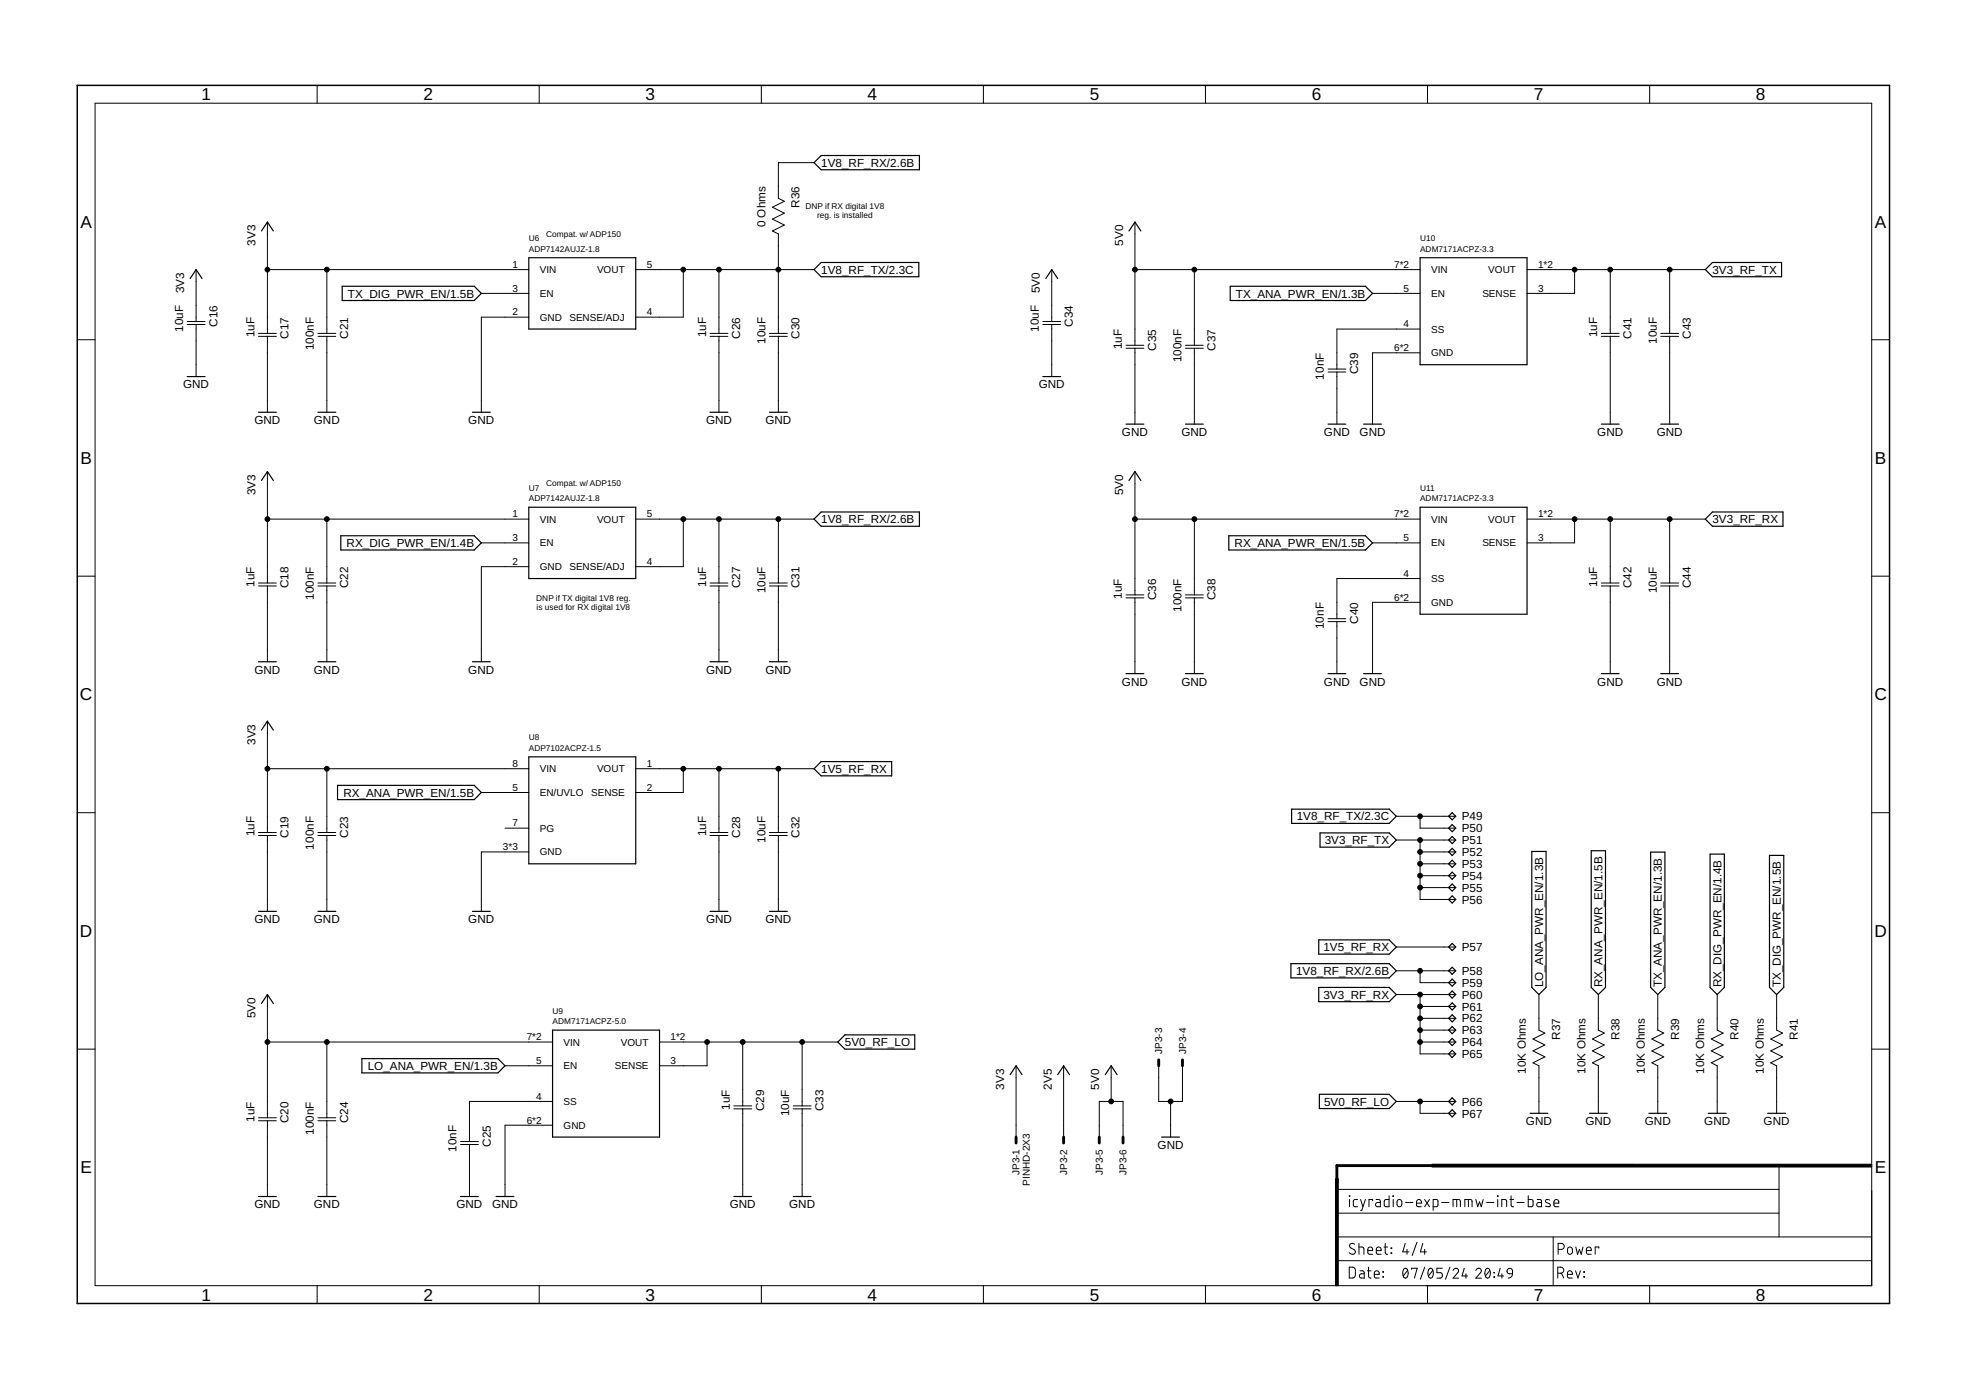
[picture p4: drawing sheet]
<svg xmlns="http://www.w3.org/2000/svg" width="420mm" height="297mm" viewBox="0 0 420 297" stroke-linecap="round" stroke-linejoin="round" font-family="sans-serif">
<g fill="none" stroke="#000" stroke-width=".25">
<path d="M175.5 33.2h21v3.1h-21l-1.5-1.5zM40.6 59.5l1.3-1.9 1.3 1.9M55.9 49.4l1.2-1.9 1.3 1.9M113 55.1h22.9v15.2h-22.9zM175.5 56.1h20.9v3h-20.9l-1.5-1.5zM223.5 59.5l1.3-1.9 1.2 1.9M241.3 49.4l1.2-1.9 1.3 1.9M303.5 55.1h22.8v22.8h-22.8zM364.4 57.6l1.6-1.5h14.7v3h-14.7zM73.1 61.2h28.2l1.6 1.5-1.6 1.5h-28.2zM262.9 61.2h28.9l1.5 1.5-1.5 1.5h-28.9zM40 80.5h3.8"/>
<path d="M55.2 88.1h3.9M67.9 88.1h3.9M101 88.1h3.8M151.7 88.1h3.9M164.4 88.1h3.9M222.9 80.5h3.8M240.6 90.6h3.9M253.3 90.6h3.9M283.8 90.6h3.8M291.4 90.6h3.8M342.2 90.6h3.8M354.9 90.6h3.8"/>
<path d="M55.9 102.7l1.2-1.9 1.3 1.9M72.8 114.5h28.5l1.6 1.5-1.6 1.5h-28.5zM113 108.4h22.9v15.2h-22.9zM175.5 109.4h21v3.1h-21l-1.5-1.6zM241.3 102.7l1.2-1.9 1.3 1.9M262.6 114.5h29.2l1.5 1.5-1.5 1.5h-29.2zM303.5 108.4h22.8v22.9h-22.8zM364.4 110.9l1.6-1.5h15v3.1h-15zM55.2 141.4h3.9M55.9 156l1.2-1.9 1.3 1.9M67.9 141.4h3.9M101 141.4h3.8"/>
<path d="M151.7 141.4h3.9M164.4 141.4h3.9M240.6 144h3.9M253.3 144h3.9M283.8 144h3.8M291.4 144h3.8M342.2 144h3.8M354.9 144h3.8M72.1 167.8h29.2l1.6 1.6-1.6 1.5h-29.2zM113 161.7h22.9v22.9h-22.9zM175.5 162.8h15.1v3h-15.1l-1.5-1.5zM276 172.9h20.9l1.5 1.5-1.5 1.6h-20.9z"/>
<path d="M282.1 178h14.8l1.5 1.5-1.5 1.5h-14.8zM310.3 173.7l.8 .7-.8 .8-.7-.8zM310.3 176.2l.8 .8-.8 .7-.7-.7zM310.3 178.8l.8 .7-.8 .8-.7-.8zM55.2 194.8h3.9M67.9 194.8h3.9M101 194.8h3.8M151.7 194.8h3.9M164.4 194.8h3.9M310.3 186.4l.8 .7-.8 .8-.7-.8zM310.3 188.9l.8 .8-.8 .7-.7-.7zM310.3 181.3l.8 .8-.8 .7-.7-.7z"/>
<path d="M310.3 183.8l.8 .8-.8 .8-.7-.8zM310.3 191.5l.8 .7-.8 .8-.7-.8zM327.4 181.9h3v29.1l-1.5 1.5-1.5-1.5zM340.1 181.8h3v29.2l-1.5 1.5-1.5-1.5zM352.8 182.1h3v28.9l-1.5 1.5-1.5-1.5zM365.5 182.5h3v28.5l-1.5 1.5-1.5-1.5zM378.2 182.8h3v28.2l-1.5 1.5-1.5-1.5zM55.9 214.4l1.2-1.9 1.3 1.9M275.9 205.9h21l1.5 1.6-1.5 1.5h-21zM281.8 211h15.1l1.5 1.5-1.5 1.6h-15.1zM281.8 200.9h15.1l1.5 1.5-1.5 1.5h-15.1zM310.3 219.4l.8 .7-.8 .8-.7-.8z"/>
<path d="M310.3 206.7l.8 .8-.8 .7-.7-.7zM310.3 209.2l.8 .8-.8 .8-.7-.8zM310.3 211.8l.8 .7-.8 .8-.7-.8zM310.3 214.3l.8 .8-.8 .7-.7-.7zM310.3 216.9l.8 .7-.8 .8-.7-.8zM310.3 201.6l.8 .8-.8 .7-.7-.7zM77.3 226.2h29.1l1.5 1.6-1.5 1.5h-29.1zM118.1 220.1h22.8v22.9h-22.8zM179 222.7l1.6-1.6h14.9v3.1h-14.9zM215.9 229.7l1.2-1.9 1.3 1.9M226 229.7l1.3-1.9 1.3 1.9M236.2 229.7l1.3-1.9 1.2 1.9"/>
<path d="M282 233.8h14.9l1.5 1.6-1.5 1.5h-14.9zM309.6 222.7l.7-.8 .8 .8-.8 .7zM310.3 224.5l.8 .7-.8 .8-.7-.8zM310.3 234.6l.8 .8-.8 .7-.7-.7zM310.3 237.2l.8 .7-.8 .8-.7-.8zM327 237.9h3.8M339.7 237.9h3.8M352.4 237.9h3.8M365.1 237.9h3.8M377.8 237.9h3.8M55.2 255.7h3.9M67.9 255.7h3.9"/>
<path d="M98.4 255.7h3.8M106 255.7h3.8M156.8 255.7h3.8M169.5 255.7h3.8M248.3 243h3.8"/>
</g>
<g fill="none" stroke="#000" stroke-width=".21">
<path d="M67.8 18.2v3.9M115.2 18.2v3.9M162.7 18.2v3.9M210.2 18.2v3.9M257.6 18.2v3.9M305.1 18.2v3.9M352.6 18.2v3.9M20.3 22.1h379.7v252.6h-379.7zM174 34.8h-7.7v7.6l1.3 .6-2.5 1.3 2.5 1.3-2.5 1.2 2.5 1.3-2.5 1.3 1.2 .6v21.2M41.9 57.6v11.1M57.1 57.6h55.9M57.1 47.5v23.7"/>
<path d="M69.8 57.6v13.6M135.9 57.6h38.1M146 57.6v10.2h-10.1M153.6 57.6v13.6M224.8 57.6v11.1M242.5 57.6h61M242.5 47.5v26.3M255.2 57.6v16.2M326.3 57.6h38.1M336.5 57.6v5.1h-10.2M344.1 57.6v13.6M356.8 57.6v13.6"/>
<path d="M16.5 72.6h3.8M40 68.7h3.8M40 69.3h3.8M41.9 69.3v11.2M55.2 71.2h3.9M55.2 71.9h3.9M57.1 71.9v16.2M67.9 71.2h3.9M67.9 71.9h3.9M69.8 71.9v16.2M102.9 62.7h10.1M113 67.8h-10.1v20.3"/>
<path d="M151.7 71.2h3.9M151.7 71.9h3.9M153.6 71.9v16.2M164.4 71.2h3.9M164.4 71.9h3.9M166.3 71.9v16.2M222.9 68.7h3.8M222.9 69.3h3.8M224.8 69.3v11.2M240.6 73.8h3.9M240.6 74.4h3.9M242.5 74.4v16.2"/>
<path d="M253.3 73.8h3.9M253.3 74.4h3.9M255.2 74.4v16.2M283.8 78.9h3.8M283.8 79.5h3.8M285.7 79.5v11.1M293.3 62.7h10.2M303.5 75.4h-10.2v15.2M303.5 70.3h-17.8v8.6M342.2 71.2h3.8M342.2 71.9h3.8M344.1 71.9v18.7"/>
<path d="M354.9 71.2h3.8M354.9 71.9h3.8M356.8 71.9v18.7M400 72.6h3.8M57.1 110.9h55.9M57.1 100.8v23.8M69.8 110.9v13.7M102.9 116h10.1M135.9 110.9h38.1M146 110.9v10.2h-10.1M153.6 110.9v13.7M166.3 110.9v13.7"/>
<path d="M242.5 110.9h61M242.5 100.8v26.3M255.2 110.9v16.2M293.3 116h10.2M326.3 110.9h38.1M336.5 110.9v5.1h-10.2M344.1 110.9v13.7M356.8 110.9v13.7M16.5 123.1h3.8M55.2 124.6h3.9M55.2 125.2h3.9M57.1 125.2v16.2"/>
<path d="M67.9 124.6h3.9M67.9 125.2h3.9M69.8 125.2v16.2M113 121.1h-10.1v20.3M151.7 124.6h3.9M151.7 125.2h3.9M153.6 125.2v16.2M164.4 124.6h3.9M164.4 125.2h3.9M166.3 125.2v16.2M240.6 127.1h3.9M240.6 127.8h3.9"/>
<path d="M242.5 127.8v16.2M253.3 127.1h3.9M253.3 127.8h3.9M255.2 127.8v16.2M283.8 132.2h3.8M283.8 132.8h3.8M285.7 132.8v11.2M303.5 128.7h-10.2v15.3M303.5 123.6h-17.8v8.6M342.2 124.6h3.8M342.2 125.2h3.8M344.1 125.2v18.8"/>
<path d="M354.9 124.6h3.8M354.9 125.2h3.8M356.8 125.2v18.8M400 123.1h3.8M57.1 154.1v23.8M16.5 173.7h3.8M55.2 177.9h3.9M55.2 178.5h3.9M57.1 164.3h55.9M57.1 178.5v16.3M67.9 177.9h3.9M67.9 178.5h3.9"/>
<path d="M69.8 164.3v13.6M69.8 178.5v16.3M102.9 169.4h10.1M107.9 177h5.1M135.9 164.3h38.1M146 164.3v5.1h-10.1M151.7 177.9h3.9M151.7 178.5h3.9M153.6 164.3v13.6M153.6 178.5v16.3M164.4 177.9h3.9M164.4 178.5h3.9"/>
<path d="M166.3 164.3v13.6M166.3 178.5v16.3M298.4 174.4h12.7M298.4 179.5h12.7M303.5 174.4v2.6h7.6M303.5 179.5v12.7h7.6M400 173.7h3.8M113 182.1h-10.1v12.7M303.5 182.1h7.6M303.5 184.6h7.6M303.5 187.1h7.6M303.5 189.7h7.6"/>
<path d="M57.1 212.5v26.4M298.4 207.5h12.7M298.4 212.5h12.7M298.4 202.4h12.7M303.5 207.5v2.5h7.6M303.5 215.1h7.6M303.5 217.6h7.6M303.5 212.5v12.7h7.6M328.9 212.5v7.6l1.3 .7-2.6 1.2 2.6 1.3-2.6 1.3 2.6 1.2-2.6 1.3 1.3 .7v10.1M341.6 212.5v7.6l1.3 .7-2.6 1.2 2.6 1.3-2.6 1.3 2.6 1.2-2.6 1.3 1.3 .7v10.1M354.3 212.5v7.6l1.3 .7-2.6 1.2 2.6 1.3-2.6 1.3 2.6 1.2-2.6 1.3 1.3 .7v10.1M367 212.5v7.6l1.3 .7-2.6 1.2 2.6 1.3-2.6 1.3 2.6 1.2-2.6 1.3 1.3 .7v10.1"/>
<path d="M379.7 212.5v7.6l1.3 .7-2.6 1.2 2.6 1.3-2.6 1.3 2.6 1.2-2.6 1.3 1.3 .7v10.1M16.5 224.2h3.8M55.2 238.9h3.9M55.2 239.5h3.9M57.1 239.5v16.2M57.1 222.7h61M67.9 238.9h3.9M67.9 239.5h3.9M69.8 222.7v16.2M69.8 239.5v16.2M107.9 227.8h10.2M118.1 235.4h-17.8v8.5"/>
<path d="M140.9 222.7h38.1M151.1 222.7v5.1h-10.2M156.8 236.3h3.8M156.8 237h3.8M158.7 222.7v13.6M158.7 237v18.7M169.5 236.3h3.8M169.5 237h3.8M171.4 222.7v13.6M171.4 237v18.7M217.1 227.8v15.2M227.3 227.8v15.2"/>
<path d="M237.5 227.8v7.6M247.6 227.8v7.6h5.1v-7.6M250.2 235.4v7.6M298.4 235.4h12.7M303.5 222.7h7.6M303.5 220.1h7.6M303.5 235.4v2.5h7.6M400 224.2h3.8M98.4 243.9h3.8M98.4 244.6h3.8M100.3 244.6v11.1M118.1 240.5h-10.2v15.2"/>
<path d="M234.9 243v-7.6h5.1v7.6M285.7 254.2h94.5M285.7 259.2h94.5M288.4 255.5l.1 .2zM288.4 256.3v1.6M290.1 256.3h-.6l-.3 .4 .1 1.1 .8 .1M290.8 256.3l.5 1.6M291.8 256.3l-.8 2.4h-.2M293.3 256.6v-.3h-.7v1.6M294.1 256.3h.6l.3 .4v1.2h-.6a.46 .46 0 0 1-.4-.5 .46 .46 0 0 1 .4-.4h.6M296.9 255.5v2.4h-.8l-.3-.4 .1-.9 .2-.3h.8M297.7 255.5l.1 .2z"/>
<path d="M297.8 256.3v1.6M298.8 256.4l.4-.1a.92 .92 0 0 1 .1 1.5l-.3 .1a.92 .92 0 0 1-.2-1.5zM300.4 257h1.5M302.7 257.1h1.1a.55 .55 0 0 0-.4-.8 .55 .55 0 0 0-.7 .5l.1 1 1 .1M304.5 256.3l1 1.6M305.5 256.3l-1 1.6M306.3 257.9h.8l.2-.3v-1l-.2-.3h-.8v2.4M308.1 257h1.6M310.5 257.9v-1.6l1.5 .1 .1 1.5M311.3 256.3v1.6M313.1 257.9v-1.6l1.4 .1 .1 1.5M313.8 256.3v1.6"/>
<path d="M315.4 256.3l.4 1.6 .4-1.1 .4 1.1 .4-1.6M317.7 257h1.6M320 255.5l.1 .2zM320.1 256.3v1.6M321 257.9v-1.6l.9 .1 .1 1.5M322.7 256.3h.8M322.9 255.5l.1 2.1 .5 .3M324.2 257h1.5M326.6 255.5v2.4h.8l.2-.3v-1l-.2-.3h-.8M328.5 256.3h.7l.2 .3v1.3h-.6a.46 .46 0 0 1-.4-.5 .46 .46 0 0 1 .4-.4h.6M331.2 256.5l-.7-.2-.2 .3v.3l1 .4v.4a.82 .82 0 0 1-1 0M332.1 257.1h1a.56 .56 0 0 0-.3-.8 .56 .56 0 0 0-.7 .5l.1 1 .9 .1"/>
<path d="M380.2 249.1v15.2M67.8 274.7v3.9M115.2 274.7v3.9M162.7 274.7v3.9M210.2 274.7v3.9M257.6 274.7v3.9M285.7 269.4h114.3M285.7 264.3h114.3M288.4 270.8h.8l.4 .4v1.5l-.4 .4h-.8zM289.5 265.9a.58 .58 0 0 0-.9-.1 .58 .58 0 0 0 .1 .9l.7 .4a.58 .58 0 0 1 .1 .8 .58 .58 0 0 1-.9 0l-.2-.2M290.4 266.5l1 .1 .1 1.4M290.4 265.7v2.3"/>
<path d="M290.6 271.6h.7l.2 .3v1.2h-.5a.46 .46 0 0 1-.5-.4 .46 .46 0 0 1 .5-.5h.5M292.2 271.6h.8M292.3 267.3h1a.54 .54 0 0 0-.3-.8 .54 .54 0 0 0-.7 .5l.1 .9 .9 .1M292.5 270.8v1.9l.1 .3 .4 .1M293.7 272.3h1a.54 .54 0 0 0-.3-.7 .54 .54 0 0 0-.7 .5l.1 .9 .9 .1M294.1 267.3h1.1a.54 .54 0 0 0-.4-.8 .54 .54 0 0 0-.7 .5l.1 .9 1 .1M295.6 272.8l.1 .1zM295.6 271.8l.1 .1zM295.8 266.5h.8M296 265.7l.1 2.1 .5 .2M297.3 266.7l.1 .1zM297.3 267.7l.1 .1z"/>
<path d="M300 271.2l.2-.1a.86 .86 0 0 1 .7 1.2v.3a.51 .51 0 0 1-.5 .5 .51 .51 0 0 1-.6-.5v-.8zM300.3 265.7l-.5 1.8h1.3M300.7 267v1M300.8 271.5l-.9 1.2M301.7 271.3v-.3h1.2l-.6 2.1M302.8 265.5l-1 2.8M304.1 265.7l-.5 1.8h1.2M304.5 267v1M304.5 270.8l-.9 2.6M305.1 274.7v3.9M305.4 271.2l.2-.1a.86 .86 0 0 1 .7 1.2v.3a.51 .51 0 0 1-.5 .5 .51 .51 0 0 1-.6-.5v-.8zM306.2 271.5l-.9 1.2"/>
<path d="M308.3 271h-1.2v1h.7a.59 .59 0 0 1 .5 .6 .59 .59 0 0 1-.5 .5h-.7M309.9 270.8l-1 2.6M310.5 271.5a.58 .58 0 0 1 .9-.5 .58 .58 0 0 1 .1 1l-1 1.1h1.2M312.9 271l-.4 1.7h1.1M313.3 272.2v.9M315.4 271.5a.58 .58 0 0 1 .8-.5 .58 .58 0 0 1 .2 1l-1 1.1h1.2M317.6 271.2l.2-.1a.88 .88 0 0 1 .7 1.2l-.1 .3a.51 .51 0 0 1-.5 .5 .51 .51 0 0 1-.5-.5v-.8zM318.4 271.5l-.9 1.2M319.3 271.9l.1 .1zM319.3 272.8l.1 .2zM320.6 271l-.5 1.7h1.2M321 272.2v.9"/>
<path d="M322.2 271.2l.4-.2 .5 .2 .1 1-1-.1-.1-.4zM323.2 272.2l-.2 .7-.7 .2M331.9 264.3v10.4M332.9 272.1h.6a.65 .65 0 0 0 .7-.7 .65 .65 0 0 0-.7-.6h-.6v2.3M333 267h.7a.65 .65 0 0 0 .6-.6 .65 .65 0 0 0-.6-.7h-.7v2.3M333.7 272.1l.5 1M335 272.3h1a.54 .54 0 0 0-.3-.7 .54 .54 0 0 0-.7 .5l.1 .9 .9 .1M335.1 266.7l.3-.2 .5 .2 .1 .8a.52 .52 0 0 1-.5 .5 .52 .52 0 0 1-.5-.5zM336.7 271.6l.5 1.5 .6-1.5M336.8 266.5l.3 1.5 .4-1 .4 1 .4-1.5M338.5 271.8l.1 .1zM338.5 272.8l.1 .1z"/>
<path d="M339 267.3h1.1a.54 .54 0 0 0-.4-.8 .54 .54 0 0 0-.7 .5l.2 .9 .9 .1M341.7 266.7v-.2h-.8v1.5M352.6 274.7v3.9"/>
</g>
<path d="M16.5 18.2h387.3v260.4h-387.3z" fill="none" stroke="#000" stroke-width=".32"/>
<path d="M285.4 251.9h.6v22.8h-.6zM306 248.8h94v.6h-94z" fill="#000" stroke="#000" stroke-width=".21"/>
<path d="M247.6 226.5v1.3M252.7 226.5v1.3M217.1 243v1.3M227.3 243v1.3M234.9 243v1.3M240 243v1.3M349.2 249.1h-63.5v3.8" fill="none" stroke="#000" stroke-width=".61"/>
<g fill="#000" stroke="#000" stroke-width=".21">
<circle cx="57.1" cy="57.6" r=".51"/>
<circle cx="69.8" cy="57.6" r=".51"/>
<circle cx="146" cy="57.6" r=".51"/>
<circle cx="153.6" cy="57.6" r=".51"/>
<circle cx="166.3" cy="57.6" r=".51"/>
<circle cx="242.5" cy="57.6" r=".51"/>
<circle cx="255.2" cy="57.6" r=".51"/>
<circle cx="336.5" cy="57.6" r=".51"/>
<circle cx="344.1" cy="57.6" r=".51"/>
<circle cx="356.8" cy="57.6" r=".51"/>
<circle cx="57.1" cy="110.9" r=".51"/>
<circle cx="69.8" cy="110.9" r=".51"/>
<circle cx="146" cy="110.9" r=".51"/>
<circle cx="153.6" cy="110.9" r=".51"/>
<circle cx="166.3" cy="110.9" r=".51"/>
<circle cx="242.5" cy="110.9" r=".51"/>
<circle cx="255.2" cy="110.9" r=".51"/>
<circle cx="336.5" cy="110.9" r=".51"/>
<circle cx="344.1" cy="110.9" r=".51"/>
<circle cx="356.8" cy="110.9" r=".51"/>
<circle cx="57.1" cy="164.3" r=".51"/>
<circle cx="69.8" cy="164.3" r=".51"/>
<circle cx="146" cy="164.3" r=".51"/>
<circle cx="153.6" cy="164.3" r=".51"/>
<circle cx="166.3" cy="164.3" r=".51"/>
<circle cx="303.5" cy="179.5" r=".51"/>
<circle cx="303.5" cy="174.4" r=".51"/>
<circle cx="303.5" cy="187.1" r=".51"/>
<circle cx="303.5" cy="182.1" r=".51"/>
<circle cx="303.5" cy="189.7" r=".51"/>
<circle cx="303.5" cy="184.6" r=".51"/>
<circle cx="303.5" cy="212.5" r=".51"/>
<circle cx="303.5" cy="207.5" r=".51"/>
<circle cx="303.5" cy="215.1" r=".51"/>
<circle cx="303.5" cy="217.6" r=".51"/>
<circle cx="57.1" cy="222.7" r=".51"/>
<circle cx="69.8" cy="222.7" r=".51"/>
<circle cx="151.1" cy="222.7" r=".51"/>
<circle cx="158.7" cy="222.7" r=".51"/>
<circle cx="171.4" cy="222.7" r=".51"/>
<circle cx="237.5" cy="235.4" r=".51"/>
<circle cx="250.2" cy="235.4" r=".51"/>
<circle cx="303.5" cy="235.4" r=".51"/>
<circle cx="303.5" cy="222.7" r=".51"/>
<circle cx="303.5" cy="220.1" r=".51"/>
</g>
<g font-size="3.7">
<text x="43" y="21.4">1</text>
<text x="90.5" y="21.4">2</text>
<text x="138" y="21.4">3</text>
<text x="185.4" y="21.4">4</text>
<text x="232.9" y="21.4">5</text>
<text x="280.3" y="21.4">6</text>
<text x="327.8" y="21.4">7</text>
<text x="375.3" y="21.4">8</text>
<text x="17.2" y="48.6">A</text>
<text x="400.7" y="48.6">A</text>
<text x="17.2" y="99.2">B</text>
<text x="400.7" y="99.2">B</text>
<text x="17.1" y="149.7">C</text>
<text x="400.6" y="149.7">C</text>
<text x="17.1" y="200.2">D</text>
<text x="400.6" y="200.2">D</text>
<text x="17.2" y="250.8">E</text>
<text x="400.7" y="250.8">E</text>
<text x="43" y="277.9">1</text>
<text x="90.5" y="277.9">2</text>
<text x="138" y="277.9">3</text>
<text x="185.4" y="277.9">4</text>
<text x="232.9" y="277.9">5</text>
<text x="280.3" y="277.9">6</text>
<text x="327.8" y="277.9">7</text>
<text x="375.3" y="277.9">8</text>
</g>
<g font-size="2.5">
<text x="175.5" y="35.6">1V8_RF_RX/2.6B</text>
<text x="170.9" y="44.4" transform="rotate(-90 170.9 44.4)">R36</text>
<text x="54.6" y="52.5" transform="rotate(-90 54.6 52.5)">3V3</text>
<text x="163.6" y="48.6" transform="rotate(-90 163.6 48.6)">0 Ohms</text>
<text x="240" y="52.5" transform="rotate(-90 240 52.5)">5V0</text>
<text x="175.5" y="58.5">1V8_RF_TX/2.3C</text>
<text x="366" y="58.5">3V3_RF_TX</text>
<text x="39.4" y="62.7" transform="rotate(-90 39.4 62.7)">3V3</text>
<text x="74.3" y="63.6">TX_DIG_PWR_EN/1.5B</text>
<text x="222.2" y="62.7" transform="rotate(-90 222.2 62.7)">5V0</text>
<text x="264.1" y="63.6">TX_ANA_PWR_EN/1.3B</text>
<text x="39.1" y="70.9" transform="rotate(-90 39.1 70.9)">10uF</text>
<text x="46.5" y="69.8" transform="rotate(-90 46.5 69.8)">C16</text>
<text x="222" y="70.9" transform="rotate(-90 222 70.9)">10uF</text>
<text x="229.3" y="69.8" transform="rotate(-90 229.3 69.8)">C34</text>
<text x="54.4" y="72.1" transform="rotate(-90 54.4 72.1)">1uF</text>
<text x="61.7" y="72.4" transform="rotate(-90 61.7 72.4)">C17</text>
<text x="67.1" y="74.9" transform="rotate(-90 67.1 74.9)">100nF</text>
<text x="74.4" y="72.4" transform="rotate(-90 74.4 72.4)">C21</text>
<text x="150.9" y="72.1" transform="rotate(-90 150.9 72.1)">1uF</text>
<text x="158.2" y="72.4" transform="rotate(-90 158.2 72.4)">C26</text>
<text x="163.6" y="73.5" transform="rotate(-90 163.6 73.5)">10uF</text>
<text x="170.9" y="72.4" transform="rotate(-90 170.9 72.4)">C30</text>
<text x="239.8" y="74.6" transform="rotate(-90 239.8 74.6)">1uF</text>
<text x="247.1" y="74.9" transform="rotate(-90 247.1 74.9)">C35</text>
<text x="252.5" y="77.4" transform="rotate(-90 252.5 77.4)">100nF</text>
<text x="259.8" y="74.9" transform="rotate(-90 259.8 74.9)">C37</text>
<text x="341.4" y="72.1" transform="rotate(-90 341.4 72.1)">1uF</text>
<text x="348.7" y="72.4" transform="rotate(-90 348.7 72.4)">C41</text>
<text x="354.1" y="73.5" transform="rotate(-90 354.1 73.5)">10uF</text>
<text x="361.4" y="72.4" transform="rotate(-90 361.4 72.4)">C43</text>
<text x="39.1" y="83">GND</text>
<text x="222" y="83">GND</text>
<text x="282.9" y="81.1" transform="rotate(-90 282.9 81.1)">10nF</text>
<text x="290.3" y="80" transform="rotate(-90 290.3 80)">C39</text>
<text x="54.4" y="90.6">GND</text>
<text x="67.1" y="90.6">GND</text>
<text x="100.1" y="90.6">GND</text>
<text x="150.9" y="90.6">GND</text>
<text x="163.6" y="90.6">GND</text>
<text x="239.8" y="93.2">GND</text>
<text x="252.5" y="93.2">GND</text>
<text x="282.9" y="93.2">GND</text>
<text x="290.6" y="93.2">GND</text>
<text x="341.4" y="93.2">GND</text>
<text x="354.1" y="93.2">GND</text>
<text x="54.6" y="105.9" transform="rotate(-90 54.6 105.9)">3V3</text>
<text x="240" y="105.9" transform="rotate(-90 240 105.9)">5V0</text>
<text x="175.5" y="111.8">1V8_RF_RX/2.6B</text>
<text x="366" y="111.8">3V3_RF_RX</text>
<text x="74.1" y="116.9">RX_DIG_PWR_EN/1.4B</text>
<text x="263.9" y="116.9">RX_ANA_PWR_EN/1.5B</text>
<text x="54.4" y="125.4" transform="rotate(-90 54.4 125.4)">1uF</text>
<text x="61.7" y="125.7" transform="rotate(-90 61.7 125.7)">C18</text>
<text x="74.4" y="125.7" transform="rotate(-90 74.4 125.7)">C22</text>
<text x="150.9" y="125.4" transform="rotate(-90 150.9 125.4)">1uF</text>
<text x="158.2" y="125.7" transform="rotate(-90 158.2 125.7)">C27</text>
<text x="170.9" y="125.7" transform="rotate(-90 170.9 125.7)">C31</text>
<text x="341.4" y="125.4" transform="rotate(-90 341.4 125.4)">1uF</text>
<text x="348.7" y="125.7" transform="rotate(-90 348.7 125.7)">C42</text>
<text x="361.4" y="125.7" transform="rotate(-90 361.4 125.7)">C44</text>
<text x="67.1" y="128.2" transform="rotate(-90 67.1 128.2)">100nF</text>
<text x="163.6" y="126.8" transform="rotate(-90 163.6 126.8)">10uF</text>
<text x="239.8" y="128" transform="rotate(-90 239.8 128)">1uF</text>
<text x="247.1" y="128.2" transform="rotate(-90 247.1 128.2)">C36</text>
<text x="252.5" y="130.8" transform="rotate(-90 252.5 130.8)">100nF</text>
<text x="259.8" y="128.2" transform="rotate(-90 259.8 128.2)">C38</text>
<text x="354.1" y="126.8" transform="rotate(-90 354.1 126.8)">10uF</text>
<text x="282.9" y="134.4" transform="rotate(-90 282.9 134.4)">10nF</text>
<text x="290.3" y="133.3" transform="rotate(-90 290.3 133.3)">C40</text>
<text x="54.4" y="144">GND</text>
<text x="67.1" y="144">GND</text>
<text x="100.1" y="144">GND</text>
<text x="150.9" y="144">GND</text>
<text x="163.6" y="144">GND</text>
<text x="239.8" y="146.5">GND</text>
<text x="252.5" y="146.5">GND</text>
<text x="282.9" y="146.5">GND</text>
<text x="290.6" y="146.5">GND</text>
<text x="341.4" y="146.5">GND</text>
<text x="354.1" y="146.5">GND</text>
<text x="54.6" y="159.2" transform="rotate(-90 54.6 159.2)">3V3</text>
<text x="175.5" y="165.2">1V5_RF_RX</text>
<text x="73.4" y="170.2">RX_ANA_PWR_EN/1.5B</text>
<text x="54.4" y="178.7" transform="rotate(-90 54.4 178.7)">1uF</text>
<text x="61.7" y="179" transform="rotate(-90 61.7 179)">C19</text>
<text x="74.4" y="179" transform="rotate(-90 74.4 179)">C23</text>
<text x="150.9" y="178.7" transform="rotate(-90 150.9 178.7)">1uF</text>
<text x="158.2" y="179" transform="rotate(-90 158.2 179)">C28</text>
<text x="170.9" y="179" transform="rotate(-90 170.9 179)">C32</text>
<text x="277.1" y="175.3">1V8_RF_TX/2.3C</text>
<text x="312.4" y="175.3">P49</text>
<text x="312.4" y="177.9">P50</text>
<text x="67.1" y="181.5" transform="rotate(-90 67.1 181.5)">100nF</text>
<text x="163.6" y="180.1" transform="rotate(-90 163.6 180.1)">10uF</text>
<text x="283.1" y="180.4">3V3_RF_TX</text>
<text x="312.4" y="180.4">P51</text>
<text x="312.4" y="182.9">P52</text>
<text x="312.4" y="185.5">P53</text>
<text x="312.4" y="188">P54</text>
<text x="312.4" y="190.6">P55</text>
<text x="54.4" y="197.3">GND</text>
<text x="67.1" y="197.3">GND</text>
<text x="100.1" y="197.3">GND</text>
<text x="150.9" y="197.3">GND</text>
<text x="163.6" y="197.3">GND</text>
<text x="312.4" y="193.1">P56</text>
<text x="282.8" y="203.3">1V5_RF_RX</text>
<text x="312.4" y="203.3">P57</text>
<text x="277" y="208.3">1V8_RF_RX/2.6B</text>
<text x="312.4" y="208.3">P58</text>
<text x="282.8" y="213.4">3V3_RF_RX</text>
<text x="312.4" y="210.9">P59</text>
<text x="312.4" y="213.4">P60</text>
<text x="312.4" y="216">P61</text>
<text x="329.8" y="211" transform="rotate(-90 329.8 211)">LO_ANA_PWR_EN/1.3B</text>
<text x="342.5" y="211" transform="rotate(-90 342.5 211)">RX_ANA_PWR_EN/1.5B</text>
<text x="355.2" y="211" transform="rotate(-90 355.2 211)">TX_ANA_PWR_EN/1.3B</text>
<text x="367.9" y="211" transform="rotate(-90 367.9 211)">RX_DIG_PWR_EN/1.4B</text>
<text x="380.6" y="211" transform="rotate(-90 380.6 211)">TX_DIG_PWR_EN/1.5B</text>
<text x="54.6" y="217.6" transform="rotate(-90 54.6 217.6)">5V0</text>
<text x="312.4" y="218.5">P62</text>
<text x="312.4" y="221">P63</text>
<text x="180.6" y="223.6">5V0_RF_LO</text>
<text x="312.4" y="223.6">P64</text>
<text x="312.4" y="226.1">P65</text>
<text x="333.4" y="222.2" transform="rotate(-90 333.4 222.2)">R37</text>
<text x="346.1" y="222.2" transform="rotate(-90 346.1 222.2)">R38</text>
<text x="358.8" y="222.2" transform="rotate(-90 358.8 222.2)">R39</text>
<text x="371.5" y="222.2" transform="rotate(-90 371.5 222.2)">R40</text>
<text x="384.2" y="222.2" transform="rotate(-90 384.2 222.2)">R41</text>
<text x="78.6" y="228.7">LO_ANA_PWR_EN/1.3B</text>
<text x="214.6" y="232.8" transform="rotate(-90 214.6 232.8)">3V3</text>
<text x="224.8" y="232.8" transform="rotate(-90 224.8 232.8)">2V5</text>
<text x="234.9" y="232.8" transform="rotate(-90 234.9 232.8)">5V0</text>
<text x="326.1" y="229.4" transform="rotate(-90 326.1 229.4)">10K Ohms</text>
<text x="338.8" y="229.4" transform="rotate(-90 338.8 229.4)">10K Ohms</text>
<text x="351.5" y="229.4" transform="rotate(-90 351.5 229.4)">10K Ohms</text>
<text x="364.2" y="229.4" transform="rotate(-90 364.2 229.4)">10K Ohms</text>
<text x="376.9" y="229.4" transform="rotate(-90 376.9 229.4)">10K Ohms</text>
<text x="54.4" y="239.7" transform="rotate(-90 54.4 239.7)">1uF</text>
<text x="61.7" y="240" transform="rotate(-90 61.7 240)">C20</text>
<text x="74.4" y="240" transform="rotate(-90 74.4 240)">C24</text>
<text x="156" y="237.2" transform="rotate(-90 156 237.2)">1uF</text>
<text x="163.3" y="237.4" transform="rotate(-90 163.3 237.4)">C29</text>
<text x="168.7" y="238.6" transform="rotate(-90 168.7 238.6)">10uF</text>
<text x="176" y="237.4" transform="rotate(-90 176 237.4)">C33</text>
<text x="283" y="236.3">5V0_RF_LO</text>
<text x="312.4" y="236.3">P66</text>
<text x="312.4" y="238.8">P67</text>
<text x="67.1" y="242.5" transform="rotate(-90 67.1 242.5)">100nF</text>
<text x="104.9" y="245.1" transform="rotate(-90 104.9 245.1)">C25</text>
<text x="247.4" y="245.5">GND</text>
<text x="326.1" y="240.5">GND</text>
<text x="338.8" y="240.5">GND</text>
<text x="351.5" y="240.5">GND</text>
<text x="364.2" y="240.5">GND</text>
<text x="376.9" y="240.5">GND</text>
<text x="97.6" y="246.2" transform="rotate(-90 97.6 246.2)">10nF</text>
<text x="54.4" y="258.2">GND</text>
<text x="67.1" y="258.2">GND</text>
<text x="97.5" y="258.2">GND</text>
<text x="105.2" y="258.2">GND</text>
<text x="156" y="258.2">GND</text>
<text x="168.7" y="258.2">GND</text>
</g>
<g font-size="2.1">
<text x="109.5" y="57.3">1</text>
<text x="115.4" y="58.4">VIN</text>
<text x="127.6" y="58.4">VOUT</text>
<text x="138.2" y="57.3">5</text>
<text x="298" y="57.3">7*2</text>
<text x="305.8" y="58.4">VIN</text>
<text x="318.1" y="58.4">VOUT</text>
<text x="328.7" y="57.3">1*2</text>
<text x="109.5" y="62.3">3</text>
<text x="115.4" y="63.5">EN</text>
<text x="300" y="62.3">5</text>
<text x="305.8" y="63.5">EN</text>
<text x="316.8" y="63.5">SENSE</text>
<text x="328.7" y="62.3">3</text>
<text x="109.5" y="67.4">2</text>
<text x="115.4" y="68.5">GND</text>
<text x="121.7" y="68.5">SENSE/ADJ</text>
<text x="138.2" y="67.4">4</text>
<text x="300" y="70">4</text>
<text x="305.8" y="71.1">SS</text>
<text x="298" y="75">6*2</text>
<text x="305.8" y="76.2">GND</text>
<text x="109.5" y="110.6">1</text>
<text x="115.4" y="111.7">VIN</text>
<text x="127.6" y="111.7">VOUT</text>
<text x="138.2" y="110.6">5</text>
<text x="298" y="110.6">7*2</text>
<text x="305.8" y="111.7">VIN</text>
<text x="318.1" y="111.7">VOUT</text>
<text x="328.7" y="110.6">1*2</text>
<text x="109.5" y="115.7">3</text>
<text x="115.4" y="116.8">EN</text>
<text x="300" y="115.7">5</text>
<text x="305.8" y="116.8">EN</text>
<text x="316.8" y="116.8">SENSE</text>
<text x="328.7" y="115.7">3</text>
<text x="109.5" y="120.7">2</text>
<text x="115.4" y="121.9">GND</text>
<text x="121.7" y="121.9">SENSE/ADJ</text>
<text x="138.2" y="120.7">4</text>
<text x="300" y="123.3">4</text>
<text x="305.8" y="124.4">SS</text>
<text x="298" y="128.4">6*2</text>
<text x="305.8" y="129.5">GND</text>
<text x="109.5" y="163.9">8</text>
<text x="115.4" y="165">VIN</text>
<text x="127.6" y="165">VOUT</text>
<text x="138.2" y="163.9">1</text>
<text x="109.5" y="169">5</text>
<text x="115.4" y="170.1">EN/UVLO</text>
<text x="126.3" y="170.1">SENSE</text>
<text x="138.2" y="169">2</text>
<text x="109.5" y="176.6">7</text>
<text x="115.4" y="177.7">PG</text>
<text x="107.5" y="181.7">3*3</text>
<text x="115.4" y="182.8">GND</text>
<text x="112.6" y="222.3">7*2</text>
<text x="114.6" y="227.4">5</text>
<text x="120.4" y="223.4">VIN</text>
<text x="132.7" y="223.4">VOUT</text>
<text x="143.3" y="222.3">1*2</text>
<text x="143.3" y="227.4">3</text>
<text x="248.4" y="225.2" transform="rotate(-90 248.4 225.2)">JP3-3</text>
<text x="253.5" y="225.2" transform="rotate(-90 253.5 225.2)">JP3-4</text>
<text x="120.4" y="228.5">EN</text>
<text x="131.4" y="228.5">SENSE</text>
<text x="114.6" y="235">4</text>
<text x="120.4" y="236.1">SS</text>
<text x="112.6" y="240.1">6*2</text>
<text x="120.4" y="241.2">GND</text>
<text x="217.9" y="251.1" transform="rotate(-90 217.9 251.1)">JP3-1</text>
<text x="228.1" y="251.1" transform="rotate(-90 228.1 251.1)">JP3-2</text>
<text x="235.7" y="251.1" transform="rotate(-90 235.7 251.1)">JP3-5</text>
<text x="240.8" y="251.1" transform="rotate(-90 240.8 251.1)">JP3-6</text>
<text x="220.1" y="253.4" transform="rotate(-90 220.1 253.4)">PINHD-2X3</text>
</g>
<g font-size="1.8">
<text x="172.1" y="44.6">DNP if RX digital 1V8</text>
<text x="174.6" y="46.5">reg. is installed</text>
<text x="113" y="53.8">ADP7142AUJZ-1.8</text>
<text x="113" y="51.5">U6</text>
<text x="116.7" y="50.6">Compat. w/ ADP150</text>
<text x="303.5" y="53.8">ADM7171ACPZ-3.3</text>
<text x="303.5" y="51.5">U10</text>
<text x="113" y="107.1">ADP7142AUJZ-1.8</text>
<text x="113" y="104.8">U7</text>
<text x="116.7" y="104">Compat. w/ ADP150</text>
<text x="303.5" y="107.1">ADM7171ACPZ-3.3</text>
<text x="303.5" y="104.8">U11</text>
<text x="114.6" y="128.4">DNP if TX digital 1V8 reg.</text>
<text x="114.7" y="130.3">is used for RX digital 1V8</text>
<text x="113" y="160.5">ADP7102ACPZ-1.5</text>
<text x="113" y="158.2">U8</text>
<text x="118.1" y="218.9">ADM7171ACPZ-5.0</text>
<text x="118.1" y="216.6">U9</text>
</g>
</svg>
